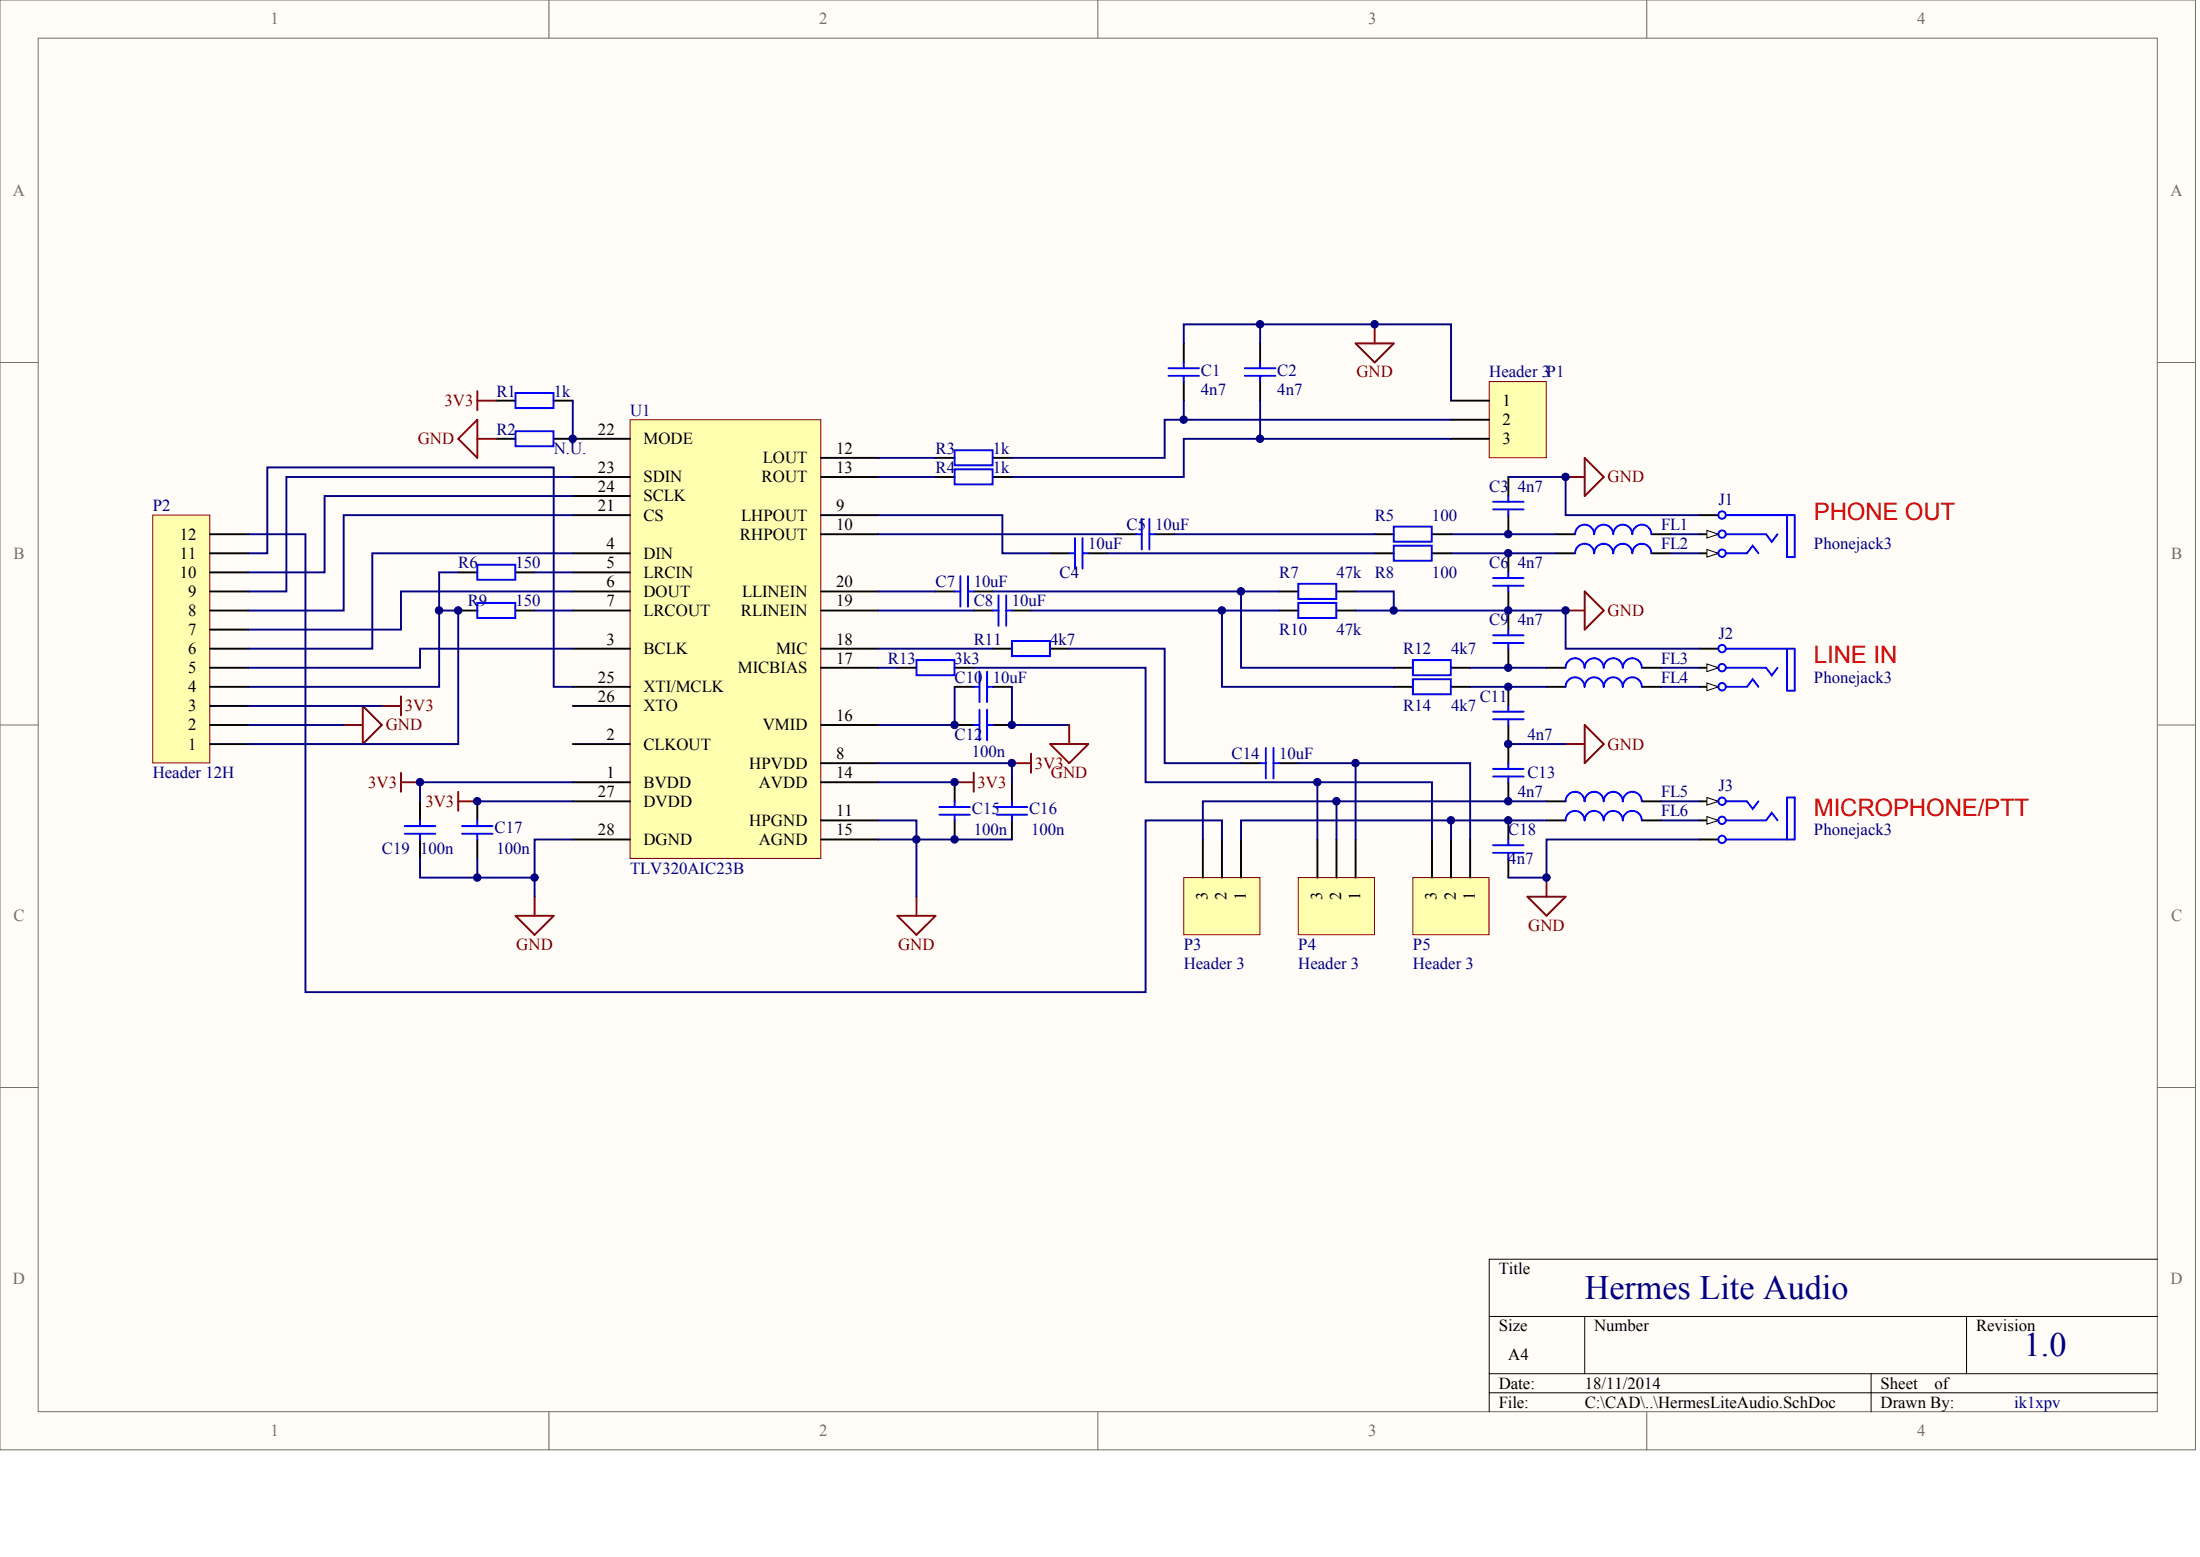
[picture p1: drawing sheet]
<svg xmlns="http://www.w3.org/2000/svg" width="840mm" height="594mm" viewBox="0 0 840 594" stroke-linecap="round" stroke-linejoin="round" font-family="sans-serif">
<g fill="#fffcf8" stroke="#716f64" stroke-width=".38">
<path d="M0 0h837.9v553.2h-837.9z"/>
<path d="M14.6 14.6h808.7v524h-808.7z"/>
</g>
<path d="M209.5 0v14.6M419 0v14.6M628.5 0v14.6M0 138.3h14.6M823.4 138.3h14.6M0 276.6h14.6M823.4 276.6h14.6M0 414.9h14.6M823.4 414.9h14.6M209.5 538.7v14.6M419 538.7v14.6M628.5 538.7v14.6" fill="none" stroke="#716f64" stroke-width=".38"/>
<path d="M823.4 480.5h-255v58.2M568.4 502.3h255M604.8 502.3v21.8M750.5 502.3v21.8M568.4 524.1h255M568.4 531.4h255M714.1 524.1v14.6" fill="none" stroke="#000" stroke-width=".38"/>
<path d="M240.5 160.2h72.8v167.3h-72.8z" fill="#ffffb0" stroke="#800000" stroke-width=".38"/>
<g fill="none" stroke="#000" stroke-width=".73">
<path d="M480.9 131v7.3M480.9 145.6v7.3M218.6 167.4h21.9M313.3 174.7h21.9M218.6 182h21.9M218.6 189.3h21.9M218.6 196.6h21.9M313.3 182h21.9M313.3 196.6h21.9M174.9 218.4h7.3M196.7 218.4h7.3M218.6 211.1h21.9"/>
<path d="M218.6 218.4h21.9M313.3 203.8h21.9M400.8 211.1h7.2M415.3 211.1h7.3M426.3 203.8h7.3M440.8 203.8h7.3M648.5 211.1h7.3M174.9 233h7.3M196.7 233h7.3M218.6 225.7h21.9M218.6 233h21.9M313.3 225.7h21.9"/>
<path d="M313.3 233h21.9M218.6 247.5h21.9M313.3 247.5h21.9M313.3 254.8h21.9M218.6 262.1h21.9M218.6 269.4h21.9M313.3 276.6h21.9M364.3 262.1h7.3M364.3 276.6h7.3M378.9 262.1h7.3M378.9 276.6h7.3M218.6 283.9h21.9"/>
<path d="M218.6 298.5h21.9M313.3 298.5h21.9M313.3 291.2h21.9M364.3 298.5v7.2M386.2 298.5v7.2M160.3 305.7v7.3M182.2 305.7v7.3M218.6 305.7h21.9M313.3 313h21.9M364.3 313v7.3M386.2 313v7.3M160.3 320.3v7.3"/>
<path d="M182.2 320.3v7.3M218.6 320.3h21.9M313.3 320.3h21.9"/>
</g>
<g fill="none" stroke="#800000" stroke-width=".73">
<path d="M131.2 276.6h7.2M138.4 269.4l7.3 7.2-7.3 7.3zM145.7 269.4h7.3M153 265.7v7.3M408 276.6v7.3M153 294.8v7.3M153 298.5h7.3M364.3 298.5h7.3M371.6 294.8v7.3M386.2 291.2h7.3M393.5 287.5v7.3M400.8 283.9h14.5l-7.3 7.3z"/>
<path d="M174.9 302.1v7.3M174.9 305.7h7.3M196.7 349.4h14.6l-7.3 7.3zM204 342.1v7.3M342.5 349.4h14.5l-7.2 7.3zM349.8 342.1v7.3"/>
</g>
<g fill="none" stroke="#000080" stroke-width=".73">
<path d="M174.9 218.4h-7.3v14.6M204 218.4h14.6M204 233h14.6M364.3 262.1v14.5h-29.1M386.2 262.1v14.5h21.8M218.6 298.5h-58.3v7.2M335.2 291.2h51v7.3M335.2 298.5h29.1M182.2 305.7h36.4M335.2 313h14.6v7.3h36.4M160.3 327.6v7.3h43.7M182.2 327.6v7.3"/>
<path d="M218.6 320.3h-14.6v21.8M335.2 320.3h14.6v21.8"/>
</g>
<g fill="none" stroke="#00f" stroke-width=".73">
<path d="M480.9 138.3v2.2M475.1 143.4h11.6M475.1 140.5h11.6M480.9 143.4v2.2M435.7 198v11.7M438.7 198v11.7M182.2 215.5h14.5v5.7h-14.5zM408 211.1h2.2M410.2 205.3v11.6M413.1 205.3v11.6M413.1 211.1h2.2M433.6 203.8h2.1"/>
<path d="M438.7 203.8h2.1M182.2 230h14.5v5.8h-14.5zM373.8 256.2v11.7M376.7 256.2v11.7M371.6 276.6h2.2M371.6 262.1h2.2M373.8 270.8v11.7M376.7 270.8v11.7M376.7 276.6h2.2M376.7 262.1h2.2M154.5 315.2h11.6M154.5 318.1h11.6"/>
<path d="M160.3 313v2.2M160.3 318.1v2.2M176.3 315.2h11.7M176.3 318.1h11.7M182.2 313v2.2M182.2 318.1v2.2M358.5 307.9h11.7M358.5 310.8h11.7M364.3 305.7v2.2M364.3 310.8v2.2M380.4 307.9h11.6M380.4 310.8h11.6"/>
<path d="M386.2 305.7v2.2M386.2 310.8v2.2"/>
</g>
<path d="M651.4 209.7l4.4 1.4-4.4 1.5z" fill="#fffcf8" stroke="#000" stroke-width=".38"/>
<path d="M648.5 196.6h7.3M648.5 203.8h7.3" fill="none" stroke="#000" stroke-width=".73"/>
<g fill="none" stroke="#00f" stroke-width=".73">
<path d="M658.7 196.6h26.2v16h-2.9v-16M658.7 211.1h8l2.2-2.9 2.2 2.9"/>
<circle cx="657.2" cy="196.5" r="1.42"/>
<circle cx="657.2" cy="211.1" r="1.42"/>
</g>
<path d="M651.4 202.4l4.4 1.4-4.4 1.5z" fill="#fffcf8" stroke="#000" stroke-width=".38"/>
<g fill="none" stroke="#00f" stroke-width=".73">
<path d="M451.8 138.3v2.2M445.9 143.4h11.7M445.9 140.5h11.7M451.8 143.4v2.2M658.7 203.8h15.3l2.2 2.9 2.2-2.9M495.5 222.8h14.5v5.7h-14.5zM349.8 251.9h14.5v5.7h-14.5zM386.2 244.6h14.5v5.8h-14.5zM480.9 291.2h2.2M483.1 285.4v11.6M486 285.4v11.6M486 291.2h2.2"/>
<circle cx="657.2" cy="203.8" r="1.42"/>
</g>
<path d="M451.8 131v7.3M451.8 145.6v7.3M488.2 225.7h7.3M510.1 225.7h7.2M342.5 254.8h7.3M364.3 254.8h7.3M378.9 247.5h7.3M400.8 247.5h7.2M473.6 291.2h7.3M488.2 291.2h7.3M648.5 305.7h7.3" fill="none" stroke="#000" stroke-width=".73"/>
<path d="M604.8 174.7l7.3 7.3-7.3 7.3zM597.5 182h7.3M590.2 334.9v7.2M582.9 342.1h14.6l-7.3 7.3z" fill="none" stroke="#800000" stroke-width=".73"/>
<path d="M335.2 247.5h43.7M335.2 254.8h7.3" fill="none" stroke="#000080" stroke-width=".73"/>
<path d="M651.4 304.3l4.4 1.4-4.4 1.5z" fill="#fffcf8" stroke="#000" stroke-width=".38"/>
<path d="M648.5 313h7.3M648.5 320.3h7.3" fill="none" stroke="#000" stroke-width=".73"/>
<g fill="none" stroke="#00f" stroke-width=".73">
<path d="M658.7 305.7h8l2.2 3 2.2-3M658.7 320.3h26.2v-16h-2.9v16"/>
<circle cx="657.2" cy="305.7" r="1.42"/>
<circle cx="657.2" cy="320.3" r="1.42"/>
</g>
<path d="M651.4 311.6l4.4 1.4-4.4 1.5z" fill="#fffcf8" stroke="#000" stroke-width=".38"/>
<g fill="none" stroke="#00f" stroke-width=".73">
<path d="M366.5 219.8v11.7M369.4 219.8v11.7M364.3 225.7h2.2M369.4 225.7h2.2M378.9 233h2.2M381.1 227.1v11.7M384 227.1v11.7M384 233h2.2M539.2 259.2h14.5v5.7h-14.5zM658.7 313h15.3l2.2-2.9 2.2 2.9"/>
<circle cx="657.2" cy="313" r="1.42"/>
</g>
<path d="M357 225.7h7.3M371.6 225.7h7.3M371.6 233h7.3M386.2 233h7.3M531.9 262.1h7.3M553.8 262.1h7.3M648.5 262.1h7.3" fill="none" stroke="#000" stroke-width=".73"/>
<path d="M335.2 225.7h21.8M335.2 233h36.4M408 247.5h36.5v43.7h29.1" fill="none" stroke="#000080" stroke-width=".73"/>
<path d="M651.4 260.6l4.4 1.5-4.4 1.4z" fill="#fffcf8" stroke="#000" stroke-width=".38"/>
<path d="M648.5 247.5h7.3M648.5 254.8h7.3" fill="none" stroke="#000" stroke-width=".73"/>
<g fill="none" stroke="#00f" stroke-width=".73">
<path d="M658.7 247.5h26.2v16h-2.9v-16M658.7 262.1h8l2.2-2.9 2.2 2.9"/>
<circle cx="657.2" cy="247.5" r="1.42"/>
<circle cx="657.2" cy="262" r="1.42"/>
</g>
<path d="M651.4 253.3l4.4 1.5-4.4 1.4z" fill="#fffcf8" stroke="#000" stroke-width=".38"/>
<g fill="none" stroke="#00f" stroke-width=".73">
<path d="M658.7 254.8h15.3l2.2 2.9 2.2-2.9"/>
<circle cx="657.2" cy="254.8" r="1.42"/>
</g>
<path d="M517.3 131h14.6l-7.3 7.3zM524.6 123.8v7.2M604.8 276.6l7.3 7.3-7.3 7.3zM597.5 283.9h7.3" fill="none" stroke="#800000" stroke-width=".73"/>
<path d="M568.4 145.6h21.7v29h-21.7z" fill="#ffffb0" stroke="#800000" stroke-width=".38"/>
<g fill="none" stroke="#000" stroke-width=".73">
<path d="M189.5 152.9h7.2M211.3 152.9h7.3M553.8 152.9h14.6M189.5 167.4h7.2M211.3 167.4h7.3M357 174.7h7.3M378.9 174.7h7.3M553.8 160.2h14.6M553.8 167.4h14.6M357 182h7.3M378.9 182h7.3M590.2 313h7.3"/>
<path d="M590.2 305.7h7.3M626.6 313h7.3M626.6 305.7h7.3"/>
</g>
<path d="M196.7 150h14.5v5.7h-14.5zM196.7 164.5h14.5v5.8h-14.5zM364.3 171.8h14.5v5.8h-14.5zM364.3 179.1h14.5v5.7h-14.5zM604.7 313a3.6 3.6 0 0 0-3.6-3.6 3.6 3.6 0 0 0-3.6 3.6M604.7 305.7a3.6 3.6 0 0 0-3.6-3.6 3.6 3.6 0 0 0-3.6 3.6M612 313a3.6 3.6 0 0 0-3.6-3.6 3.6 3.6 0 0 0-3.6 3.6M612 305.7a3.6 3.6 0 0 0-3.6-3.6 3.6 3.6 0 0 0-3.6 3.6M619.3 313a3.6 3.6 0 0 0-3.6-3.6 3.6 3.6 0 0 0-3.6 3.6M619.3 305.7a3.6 3.6 0 0 0-3.6-3.6 3.6 3.6 0 0 0-3.6 3.6M626.6 313a3.6 3.6 0 0 0-3.6-3.6 3.6 3.6 0 0 0-3.6 3.6M626.6 305.7a3.6 3.6 0 0 0-3.6-3.6 3.6 3.6 0 0 0-3.6 3.6" fill="none" stroke="#00f" stroke-width=".73"/>
<path d="M451.8 131v-7.2h29.1v7.2M480.9 123.8h72.9v29.1M218.6 152.9v14.5M451.8 152.9v7.3M480.9 152.9v14.5M335.2 174.7h21.8M553.8 167.4h-102v14.6h-65.6M553.8 160.2h-109.3v14.5h-58.3M335.2 182h21.8M633.9 305.7h14.6M633.9 313h14.6" fill="none" stroke="#000080" stroke-width=".73"/>
<path d="M182.2 149.2v7.3M182.2 152.9h7.3M174.9 167.4l7.3-7.2v14.5zM182.2 167.4h7.3" fill="none" stroke="#800000" stroke-width=".73"/>
<path d="M495.5 334.9h29.1v21.7h-29.1z" fill="#ffffb0" stroke="#800000" stroke-width=".38"/>
<path d="M502.8 320.3v14.6M510.1 320.3v14.6M517.3 320.3v14.6" fill="none" stroke="#000" stroke-width=".73"/>
<path d="M539.2 334.9h29.1v21.7h-29.1z" fill="#ffffb0" stroke="#800000" stroke-width=".38"/>
<path d="M546.5 320.3v14.6M553.8 320.3v14.6M561.1 320.3v14.6" fill="none" stroke="#000" stroke-width=".73"/>
<path d="M371.6 254.8h65.6v43.7h109.3v21.8M495.5 291.2h65.6v29.1M502.8 298.5v21.8M517.3 291.2v29.1M590.2 313h-36.4v7.3M590.2 305.7h-80.1v14.6" fill="none" stroke="#000080" stroke-width=".73"/>
<path d="M451.8 334.9h29v21.7h-29z" fill="#ffffb0" stroke="#800000" stroke-width=".38"/>
<path d="M459.1 320.3v14.6M466.3 320.3v14.6M473.6 320.3v14.6" fill="none" stroke="#000" stroke-width=".73"/>
<path d="M510.1 305.7h-51v14.6M553.8 313h-80.2v7.3" fill="none" stroke="#000080" stroke-width=".73"/>
<path d="M58.3 196.6h21.8v94.5h-21.8z" fill="#ffffb0" stroke="#800000" stroke-width=".38"/>
<g fill="none" stroke="#000" stroke-width=".73">
<path d="M575.6 182v7.3M575.6 196.6v7.2M80.2 218.4h14.5M80.2 211.1h14.5M80.2 203.8h14.5M524.6 211.1h7.3M524.6 203.8h7.3M546.5 211.1h7.3M546.5 203.8h7.3M575.6 211.1v7.3M593.9 211.1h7.2M593.9 203.8h7.2"/>
<path d="M630.3 211.1h7.3M630.3 203.8h7.3M80.2 233h14.5M80.2 225.7h14.5M488.2 233h7.3M510.1 233h7.2M575.6 225.7v14.5M80.2 254.8h14.5M80.2 247.5h14.5M80.2 240.2h14.5M531.9 254.8h7.3M553.8 254.8h7.3"/>
<path d="M575.6 247.5v7.3M590.2 254.8h7.3M626.6 254.8h7.3M80.2 276.6h14.5M80.2 269.4h14.5M80.2 262.1h14.5M575.6 262.1v7.3M575.6 276.6v14.6M590.2 262.1h7.3M626.6 262.1h7.3M80.2 283.9h14.5M575.6 298.5v7.2"/>
<path d="M575.6 313v7.3M575.6 327.6v7.3"/>
</g>
<g fill="none" stroke="#000080" stroke-width=".73">
<path d="M218.6 182h-109.3v43.7h-14.6M218.6 189.3h-94.7v29.1h-29.2M218.6 196.6h-87.4v36.4h-36.5M335.2 196.6h47.3v14.5h18.3M575.6 182h21.9v14.6h51M94.7 203.8h21.9v174.7h320.6v-65.5h29.1v7.3M94.7 211.1h7.3v-32.7h109.3v83.7h7.3M218.6 211.1h-76.5v36.4h-47.4M335.2 203.8h91.1M422.6 211.1h102M448.1 203.8h76.5M553.8 211.1h40.1"/>
<path d="M553.8 203.8h40.1M637.6 211.1h10.9M637.6 203.8h10.9M218.6 225.7h-65.6v14.5h-58.3M378.9 225.7h94.7v29.1h58.3M393.5 233h72.8v29.1h65.6M466.3 233h21.9M473.6 225.7h14.6M517.3 225.7h14.6v7.3h65.6v14.5h51M517.3 233h14.6M218.6 247.5h-58.3v7.3h-65.6M561.1 254.8h29.1"/>
<path d="M633.9 254.8h14.6M94.7 262.1h72.9v-29.1h7.3v50.9h-80.2M94.7 269.4h51M94.7 276.6h36.5M561.1 262.1h29.1M633.9 262.1h14.6M575.6 283.9h21.9M648.5 320.3h-58.3v14.6h-14.6"/>
</g>
<g fill="none" stroke="#00f" stroke-width=".73">
<path d="M569.8 194.4h11.7M569.8 191.5h11.7M575.6 189.3v2.2M575.6 194.4v2.2M531.9 200.9h14.5v5.8h-14.5zM531.9 208.2h14.5v5.8h-14.5zM575.6 218.4v2.2M608.4 211.1a3.6 3.6 0 0 0-3.7-3.6 3.6 3.6 0 0 0-3.6 3.6M608.4 203.8a3.6 3.6 0 0 0-3.7-3.6 3.6 3.6 0 0 0-3.6 3.6M622.9 211.1a3.6 3.6 0 0 0-3.6-3.6 3.6 3.6 0 0 0-3.7 3.6 3.6 3.6 0 0 0-3.6-3.6 3.6 3.6 0 0 0-3.6 3.6M622.9 203.8a3.6 3.6 0 0 0-3.6-3.6 3.6 3.6 0 0 0-3.7 3.6 3.6 3.6 0 0 0-3.6-3.6 3.6 3.6 0 0 0-3.6 3.6M630.2 211.1a3.6 3.6 0 0 0-3.6-3.6 3.6 3.6 0 0 0-3.6 3.6"/>
<path d="M630.2 203.8a3.6 3.6 0 0 0-3.6-3.6 3.6 3.6 0 0 0-3.6 3.6M495.5 230h14.5v5.8h-14.5zM569.8 223.5h11.7M569.8 220.6h11.7M575.6 223.5v2.2M539.2 251.9h14.5v5.7h-14.5zM569.8 245.3h11.7M569.8 242.4h11.7M575.6 240.2v2.2M575.6 245.3v2.2M604.7 254.8a3.6 3.6 0 0 0-3.6-3.6 3.6 3.6 0 0 0-3.6 3.6M612 254.8a3.6 3.6 0 0 0-3.6-3.6 3.6 3.6 0 0 0-3.6 3.6"/>
<path d="M619.3 254.8a3.6 3.6 0 0 0-3.6-3.6 3.6 3.6 0 0 0-3.6 3.6M626.6 254.8a3.6 3.6 0 0 0-3.6-3.6 3.6 3.6 0 0 0-3.6 3.6M569.8 274.4h11.7M569.8 271.5h11.7M575.6 269.4v2.1M575.6 274.4v2.2M604.7 262.1a3.6 3.6 0 0 0-3.6-3.7 3.6 3.6 0 0 0-3.6 3.7M612 262.1a3.6 3.6 0 0 0-3.6-3.7 3.6 3.6 0 0 0-3.6 3.7M619.3 262.1a3.6 3.6 0 0 0-3.6-3.7 3.6 3.6 0 0 0-3.6 3.7M626.6 262.1a3.6 3.6 0 0 0-3.6-3.7 3.6 3.6 0 0 0-3.6 3.7M569.8 296.3h11.7M569.8 293.4h11.7"/>
<path d="M575.6 291.2v2.2M575.6 296.3v2.2M569.8 322.5h11.7M569.8 325.4h11.7M575.6 320.3v2.2M575.6 325.4v2.2"/>
</g>
<path d="M597.5 233h7.3M604.8 225.7l7.3 7.3-7.3 7.2z" fill="none" stroke="#800000" stroke-width=".73"/>
<g fill="#000080" stroke="#000080" stroke-width=".38">
<circle cx="160.3" cy="298.4" r="1.42"/>
<circle cx="167.6" cy="232.9" r="1.42"/>
<circle cx="174.8" cy="232.9" r="1.42"/>
<circle cx="182.1" cy="334.8" r="1.42"/>
<circle cx="182.1" cy="305.7" r="1.42"/>
<circle cx="204" cy="334.8" r="1.42"/>
<circle cx="218.6" cy="167.4" r="1.42"/>
<circle cx="349.7" cy="320.3" r="1.42"/>
<circle cx="364.3" cy="320.3" r="1.42"/>
<circle cx="364.3" cy="298.4" r="1.42"/>
<circle cx="364.3" cy="276.6" r="1.42"/>
<circle cx="386.2" cy="291.2" r="1.42"/>
<circle cx="386.2" cy="276.6" r="1.42"/>
<circle cx="451.7" cy="160.1" r="1.42"/>
<circle cx="466.3" cy="232.9" r="1.42"/>
<circle cx="473.6" cy="225.6" r="1.42"/>
<circle cx="480.9" cy="167.4" r="1.42"/>
<circle cx="480.9" cy="123.7" r="1.42"/>
<circle cx="502.7" cy="298.4" r="1.42"/>
<circle cx="510" cy="305.7" r="1.42"/>
<circle cx="517.3" cy="291.2" r="1.42"/>
<circle cx="524.6" cy="123.7" r="1.42"/>
<circle cx="531.9" cy="232.9" r="1.42"/>
<circle cx="553.7" cy="313" r="1.42"/>
<circle cx="575.6" cy="313" r="1.42"/>
<circle cx="575.6" cy="305.7" r="1.42"/>
<circle cx="575.6" cy="283.9" r="1.42"/>
<circle cx="575.6" cy="262" r="1.42"/>
<circle cx="575.6" cy="254.8" r="1.42"/>
<circle cx="575.6" cy="232.9" r="1.42"/>
<circle cx="575.6" cy="211.1" r="1.42"/>
<circle cx="575.6" cy="203.8" r="1.42"/>
<circle cx="590.2" cy="334.8" r="1.42"/>
<circle cx="597.5" cy="232.9" r="1.42"/>
<circle cx="597.5" cy="182" r="1.42"/>
</g>
<g font-size="13" fill="#000080">
<text x="604.8" y="495.7">Hermes Lite Audio</text>
<text x="772.4" y="517.6">1.0</text>
</g>
<g font-size="9.2" fill="#f00">
<text x="692.2" y="198.4">PHONE OUT</text>
<text x="692.2" y="253">LINE IN</text>
<text x="692.2" y="311.2">MICROPHONE/PTT</text>
</g>
<g font-size="6.4" fill="#716f64">
<text x="103.2" y="9.3">1</text>
<text x="312.7" y="9.3">2</text>
<text x="522.2" y="9.3">3</text>
<text x="731.6" y="9.3">4</text>
<text x="5" y="74.9">A</text>
<text x="828.3" y="74.9">A</text>
<text x="5.2" y="213.2">B</text>
<text x="828.6" y="213.2">B</text>
<text x="5.2" y="351.5">C</text>
<text x="828.6" y="351.5">C</text>
<text x="5" y="489.8">D</text>
<text x="828.3" y="489.8">D</text>
<text x="103.2" y="548">1</text>
<text x="312.7" y="548">2</text>
<text x="522.2" y="548">3</text>
<text x="731.6" y="548">4</text>
</g>
<g font-size="6.4" fill="#000080">
<text x="458.3" y="143.3">C1</text>
<text x="487.5" y="143.3">C2</text>
<text x="568.4" y="144">Header 3P1</text>
<text x="189.5" y="151.3">R1</text>
<text x="211.3" y="151.3">1k</text>
<text x="458.3" y="150.6">4n7</text>
<text x="487.5" y="150.6">4n7</text>
<text x="240.5" y="158.6">U1</text>
<text x="189.5" y="165.9">R2</text>
<text x="211.3" y="173.1">N.U.</text>
<text x="357" y="173.1">R3</text>
<text x="378.9" y="173.1">1k</text>
<text x="357" y="180.4">R4</text>
<text x="378.9" y="180.4">1k</text>
<text x="568.4" y="187.7">C3</text>
<text x="579.3" y="187.7">4n7</text>
<text x="58.3" y="195">P2</text>
<text x="655.8" y="192.8">J1</text>
<text x="429.9" y="202.3">C5</text>
<text x="440.8" y="202.3">10uF</text>
<text x="524.6" y="198.6">R5</text>
<text x="546.5" y="198.6">100</text>
<text x="633.9" y="202.3">FL1</text>
<text x="415.3" y="209.5">10uF</text>
<text x="633.9" y="209.5">FL2</text>
<text x="692.2" y="209.5">Phonejack3</text>
<text x="174.9" y="216.8">R6</text>
<text x="196.7" y="216.8">150</text>
<text x="404.4" y="220.5">C4</text>
<text x="488.2" y="220.5">R7</text>
<text x="510.1" y="220.5">47k</text>
<text x="524.6" y="220.5">R8</text>
<text x="546.5" y="220.5">100</text>
<text x="568.4" y="216.8">C6</text>
<text x="579.3" y="216.8">4n7</text>
<text x="357" y="224.1">C7</text>
<text x="371.6" y="224.1">10uF</text>
<text x="178.5" y="231.4">R9</text>
<text x="196.7" y="231.4">150</text>
<text x="371.6" y="231.4">C8</text>
<text x="386.2" y="231.4">10uF</text>
<text x="568.4" y="238.7">C9</text>
<text x="579.3" y="238.7">4n7</text>
<text x="371.6" y="245.9">R11</text>
<text x="400.8" y="245.9">4k7</text>
<text x="488.2" y="242.3">R10</text>
<text x="510.1" y="242.3">47k</text>
<text x="655.8" y="243.8">J2</text>
<text x="535.6" y="249.6">R12</text>
<text x="553.8" y="249.6">4k7</text>
<text x="338.8" y="253.2">R13</text>
<text x="364.3" y="253.2">3k3</text>
<text x="633.9" y="253.2">FL3</text>
<text x="364.3" y="260.5">C10</text>
<text x="378.9" y="260.5">10uF</text>
<text x="633.9" y="260.5">FL4</text>
<text x="692.2" y="260.5">Phonejack3</text>
<text x="564.7" y="267.8">C11</text>
<text x="535.6" y="271.4">R14</text>
<text x="553.8" y="271.4">4k7</text>
<text x="364.3" y="282.3">C12</text>
<text x="582.9" y="282.3">4n7</text>
<text x="370.9" y="288.9">100n</text>
<text x="470" y="289.6">C14</text>
<text x="488.2" y="289.6">10uF</text>
<text x="58.3" y="296.9">Header 12H</text>
<text x="582.9" y="296.9">C13</text>
<text x="579.3" y="304.2">4n7</text>
<text x="633.9" y="304.2">FL5</text>
<text x="655.8" y="302">J3</text>
<text x="370.9" y="310.7">C15</text>
<text x="392.7" y="310.7">C16</text>
<text x="633.9" y="311.5">FL6</text>
<text x="188.7" y="318">C17</text>
<text x="371.6" y="318.7">100n</text>
<text x="393.5" y="318.7">100n</text>
<text x="575.6" y="318.7">C18</text>
<text x="692.2" y="318.7">Phonejack3</text>
<text x="145.7" y="326">C19</text>
<text x="160.3" y="326">100n</text>
<text x="189.5" y="326">100n</text>
<text x="575.6" y="329.7">4n7</text>
<text x="240.5" y="333.3">TLV320AIC23B</text>
<text x="451.8" y="362.4">P3</text>
<text x="495.5" y="362.4">P4</text>
<text x="539.2" y="362.4">P5</text>
<text x="451.8" y="369.7">Header 3</text>
<text x="495.5" y="369.7">Header 3</text>
<text x="539.2" y="369.7">Header 3</text>
<text x="768.7" y="537.1">ik1xpv</text>
</g>
<g font-size="6.4" fill="#800000">
<text x="517.6" y="144">GND</text>
<text x="169.6" y="154.9">3V3</text>
<text x="159.4" y="169.5">GND</text>
<text x="613.5" y="184.1">GND</text>
<text x="613.5" y="235">GND</text>
<text x="154.5" y="271.4">3V3</text>
<text x="147.2" y="278.7">GND</text>
<text x="613.5" y="286">GND</text>
<text x="394.9" y="293.3">3V3</text>
<text x="401.1" y="296.9">GND</text>
<text x="140.5" y="300.5">3V3</text>
<text x="373.1" y="300.5">3V3</text>
<text x="162.3" y="307.8">3V3</text>
<text x="583.2" y="355.1">GND</text>
<text x="197" y="362.4">GND</text>
<text x="342.8" y="362.4">GND</text>
</g>
<g font-size="6.4">
<text x="573.5" y="154.9">1</text>
<text x="228.2" y="165.9">22</text>
<text x="573.5" y="162.2">2</text>
<text x="245.6" y="169.5">MODE</text>
<text x="319.2" y="173.1">12</text>
<text x="573.5" y="169.5">3</text>
<text x="291.2" y="176.8">LOUT</text>
<text x="228.2" y="180.4">23</text>
<text x="245.6" y="184.1">SDIN</text>
<text x="290.7" y="184.1">ROUT</text>
<text x="319.2" y="180.4">13</text>
<text x="228.2" y="187.7">24</text>
<text x="245.6" y="191.3">SCLK</text>
<text x="228.2" y="195">21</text>
<text x="319.2" y="195">9</text>
<text x="245.6" y="198.6">CS</text>
<text x="282.9" y="198.6">LHPOUT</text>
<text x="319.2" y="202.3">10</text>
<text x="68.6" y="205.9">12</text>
<text x="231.4" y="209.5">4</text>
<text x="282.4" y="205.9">RHPOUT</text>
<text x="68.6" y="213.2">11</text>
<text x="245.6" y="213.2">DIN</text>
<text x="68.6" y="220.5">10</text>
<text x="231.4" y="216.8">5</text>
<text x="245.6" y="220.5">LRCIN</text>
<text x="71.8" y="227.7">9</text>
<text x="231.4" y="224.1">6</text>
<text x="245.6" y="227.7">DOUT</text>
<text x="283.3" y="227.7">LLINEIN</text>
<text x="319.2" y="224.1">20</text>
<text x="231.4" y="231.4">7</text>
<text x="319.2" y="231.4">19</text>
<text x="71.8" y="235">8</text>
<text x="245.6" y="235">LRCOUT</text>
<text x="282.8" y="235">RLINEIN</text>
<text x="71.8" y="242.3">7</text>
<text x="231.4" y="245.9">3</text>
<text x="319.2" y="245.9">18</text>
<text x="71.8" y="249.6">6</text>
<text x="245.6" y="249.6">BCLK</text>
<text x="296.2" y="249.6">MIC</text>
<text x="71.8" y="256.9">5</text>
<text x="281.6" y="256.9">MICBIAS</text>
<text x="319.2" y="253.2">17</text>
<text x="228.2" y="260.5">25</text>
<text x="71.8" y="264.1">4</text>
<text x="228.2" y="267.8">26</text>
<text x="245.6" y="264.1">XTI/MCLK</text>
<text x="71.8" y="271.4">3</text>
<text x="245.6" y="271.4">XTO</text>
<text x="319.2" y="275.1">16</text>
<text x="71.8" y="278.7">2</text>
<text x="291.2" y="278.7">VMID</text>
<text x="71.8" y="286">1</text>
<text x="231.4" y="282.3">2</text>
<text x="245.6" y="286">CLKOUT</text>
<text x="285.9" y="293.3">HPVDD</text>
<text x="319.2" y="289.6">8</text>
<text x="231.4" y="296.9">1</text>
<text x="319.2" y="296.9">14</text>
<text x="228.2" y="304.2">27</text>
<text x="245.6" y="300.5">BVDD</text>
<text x="289.6" y="300.5">AVDD</text>
<text x="245.6" y="307.8">DVDD</text>
<text x="319.2" y="311.5">11</text>
<text x="285.9" y="315.1">HPGND</text>
<text x="228.2" y="318.7">28</text>
<text x="245.6" y="322.4">DGND</text>
<text x="289.6" y="322.4">AGND</text>
<text x="319.2" y="318.7">15</text>
<text x="572" y="486.2">Title</text>
<text x="572" y="508">Size</text>
<text x="608.4" y="508">Number</text>
<text x="754.2" y="508">Revision</text>
<text x="575.6" y="518.9">A4</text>
<text x="572" y="529.8">Date:</text>
<text x="604.8" y="529.8">18/11/2014</text>
<text x="717.7" y="529.8">Sheet</text>
<text x="738.3" y="529.8">of</text>
<text x="572" y="537.1">File:</text>
<text x="604.8" y="537.1">C:\CAD\..\HermesLiteAudio.SchDoc</text>
<text x="717.7" y="537.1">Drawn By:</text>
</g>
<g font-size="6.3">
<text x="460.8" y="343.2" transform="rotate(-90 460.8 343.2)">3</text>
<text x="468.1" y="343.2" transform="rotate(-90 468.1 343.2)">2</text>
<text x="475.4" y="343.2" transform="rotate(-90 475.4 343.2)">1</text>
<text x="504.6" y="343.2" transform="rotate(-90 504.6 343.2)">3</text>
<text x="511.8" y="343.2" transform="rotate(-90 511.8 343.2)">2</text>
<text x="519.1" y="343.2" transform="rotate(-90 519.1 343.2)">1</text>
<text x="548.3" y="343.2" transform="rotate(-90 548.3 343.2)">3</text>
<text x="555.6" y="343.2" transform="rotate(-90 555.6 343.2)">2</text>
<text x="562.8" y="343.2" transform="rotate(-90 562.8 343.2)">1</text>
</g>
</svg>
